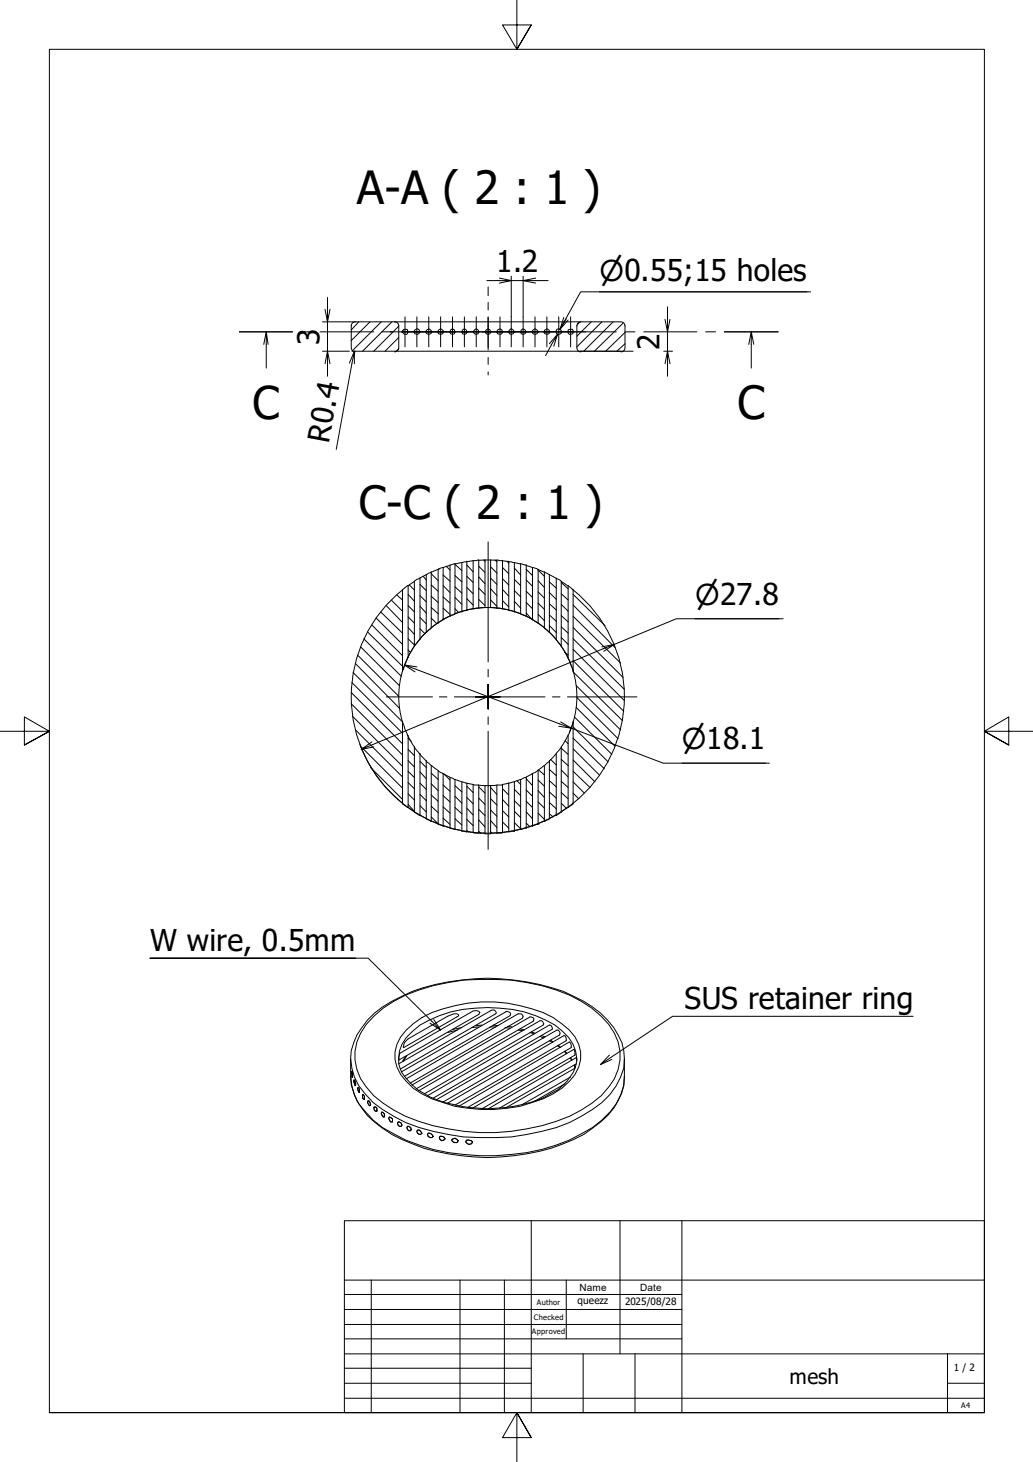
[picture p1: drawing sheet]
<svg xmlns="http://www.w3.org/2000/svg" width="210mm" height="297mm" viewBox="0 0 210 297" stroke-linecap="round" stroke-linejoin="round" font-family="sans-serif">
<!-- layer: Hatch (ISO) -->
<g fill="none" stroke="#000" stroke-width=".2">
<path d="M72.9 65.4l-1.5 1.6M75.2 65.4l-3.8 3.8M77.5 65.4l-5.9 5.8M79.6 65.4l-5.9 6M81 70.9l-.5 .5M81 68.6l-2.8 2.8M81 66.3l-5.1 5.1M117.7 65.5l-.4 .4M120.1 65.4l-2.9 2.9M122.3 65.4l-5.1 5.1M124.6 65.4l-6 6M126.6 65.6l-5.8 5.8"/>
<path d="M127 69.8l-1.7 1.6M127 67.5l-3.9 3.9M83.2 118.9l1 1M85.3 118.7l1.3 1.3M86 117.1l.6 .7M87.6 118.9l1.4 1.2M87.6 116.6l1.4 1.4M89 115.7h.1M90 119l1.4 1.4M90 116.8l1.4 1.3M90.7 115l.7 .8M92.5 119.2l1.4 1.3"/>
<path d="M92.5 117l1.4 1.2M92.5 114.7l1.4 1.2M94.9 119.4l1.2 1.2M94.9 117.1l1.2 1.2M94.9 114.8l1.2 1.4M97.3 119.5l1.3 1.3M97.3 117.2l1.3 1.4M97.3 115l1.3 1.3M98.3 113.8l.3 .2M99.7 117.5l1.3 1.2M99.7 115.2l1.3 1.2M99.7 119.6l1.3 1.4"/>
<path d="M100.6 113.8l.4 .4M102.1 117.6l1.3 1.3M102.1 115.3l1.3 1.3M102.1 119.7l1.3 1.4M103 114l.4 .4M104.5 117.7l1.3 1.3M104.5 115.4l1.3 1.4M106.9 117.8l1.3 1.3M106.9 115.7l1.3 1.3M109.3 118l1.3 1.4M109.3 115.8l1.3 1.3M111.6 118.2l1.4 1.3"/>
<path d="M114 118.3l1.4 1.3M71.5 138.7l10.3 10.3M71.8 136.6l10 10.1M72.3 134.9l8.9 9M72.6 133.1l8.4 8.4M73.3 131.4l7.9 7.9M73.9 129.8l7.6 7.6M74.7 128.4l7.1 7M75.6 127l6.2 6.2M76.5 125.6l5.3 5.3M77.3 124.3l4.5 4.3M78.5 123l3.3 3.5"/>
<path d="M79.5 121.9l2.3 2.3M80.6 120.9l1.2 1M82.9 132.1l.5 .5M82.9 125.3l1.3 1.3M82.9 129.8l1.3 1.2M82.9 127.5l1.3 1.4M82.9 123l1.3 1.3M82.9 120.8l1.3 1.4M85.3 127.7l1.1 1.1M85.3 121l1.3 1.3M85.3 125.5l1.3 1.2M85.3 123.2l1.3 1.4"/>
<path d="M87.6 125.6l1.2 1.1M87.6 123.4l1.4 1.3M87.6 121.1l1.4 1.3M90 125.7l.2 .1M90 123.6l1.4 1.2M90 121.3l1.4 1.2M92.5 121.4l1.4 1.4M92.5 123.7l.7 .7M94.9 123.8l.1 .1M94.9 121.7l1.2 1.2M97.3 121.8l1.3 1.2M99.7 121.9l1.3 1.3"/>
<path d="M102.1 122l1.3 1.3M104.5 120l1.3 1.3M104.5 122.2l1.3 1.4M106.9 122.4l1.3 1.3M106.9 120.1l1.3 1.3M106.9 124.6l1.2 1.2M109.3 124.8l1.3 1.3M109.3 122.5l1.3 1.3M109.3 120.3l1.3 1.2M111.6 127.1l1.4 1.4M111.6 120.4l1.4 1.4M111.6 125l1.4 1.2"/>
<path d="M111.6 122.7l1.4 1.2M114 129.5l1.4 1.4M114 122.8l1.4 1.4M114 127.4l1.4 1.2M114 125.1l1.4 1.3M114 120.6l1.4 1.3M114.7 132.4l.7 .7M116.5 136.5l10 9.9M116.5 134.2l10.2 10.3M116.5 131.9l10.4 10.5M116.5 129.8l10.4 10.3M116.5 127.5l10.1 10.2"/>
<path d="M116.5 125.2l9.6 9.5M116.5 122.9l8.5 8.7M116.5 120.8l6.4 6.3M117.1 139.3l9 9M71.4 143l10.4 10.4M71.4 140.7l10.4 10.4M71.6 145.5l10.2 10.2M72.3 148.3l9.5 9.5M73.3 151.6l8.5 8.5M75.3 155.9l6.5 6.5M82.9 152.3l1.3 1.2M82.9 150l.7 .6"/>
<path d="M82.9 156.7l1.3 1.3M82.9 159l1.3 1.3M82.9 154.5l1.3 1.3M85.3 154.7l1.3 1.2M85.3 159.1l1.3 1.3M85.3 156.8l1.3 1.4M87.6 159.2l1.4 1.4M87.6 157.1l1.4 1.3M90 159.5l1.4 1.3M90.2 157.2l1.2 1.3M92.5 159.6l1.4 1.3M94.9 159.8l1.2 1.2"/>
<path d="M97.3 159.9l1.3 1.2M103.3 159.1l.1 .1M105 158.6l.8 .8M106.9 158.2l1.3 1.4M108.1 157.2l.1 .1M109.3 158.5l1.3 1.3M109.5 156.4l1.1 1.1M111.6 158.6l1.4 1.3M111.6 156.3l1.4 1.3M111.9 154.3l1.1 1.1M114 156.4l1.4 1.4M114 158.7l1.4 1.3"/>
<path d="M114 154.3l1.4 1.3M114 152l1.4 1.3M114.8 150.5l.6 .6M116.5 158.9l2.2 2.2M116.5 156.7l3.4 3.3M116.5 154.4l4.4 4.5M116.5 152.1l5.3 5.4M116.5 150l6.3 6.2M116.5 147.7l7.1 7.1M116.7 145.7l7.6 7.6M117.1 143.7l7.9 7.9M117.2 141.7l8.4 8.4"/>
<path d="M82.9 161.3l1.3 1.2M82.9 163.4l1.3 1.4M85.3 163.7l1.3 1.3M85.3 161.4l1.3 1.3M87.6 166l1.4 1.4M87.6 163.8l1.4 1.3M87.6 161.5l1.4 1.3M90 166.2l1.4 1.3M90 163.9l1.4 1.3M90 161.7l1.4 1.2M92.5 161.8l1.4 1.4M92.5 166.4l1.4 1.2"/>
<path d="M92.5 164.1l1.4 1.2M94.9 166.5l1.2 1.3M94.9 162l1.2 1.3M94.9 168.8l.3 .2M94.9 164.2l1.2 1.4M97.3 162.2l1.3 1.2M97.3 168.9l.4 .4M97.3 166.6l1.3 1.4M97.3 164.5l1.3 1.2M99.7 164.6l1.3 1.2M99.7 169l.2 .3M99.7 166.7l1.3 1.4"/>
<path d="M99.7 162.3l1.3 1.3M99.7 160l1.3 1.4M102.1 164.7l1.3 1.3M102.1 160.3l1.3 1.2M102.1 167l1.3 1.3M102.1 162.4l1.3 1.4M104.5 160.4l1.3 1.3M104.5 164.8l1.3 1.3M104.5 167.1l1.3 1.3M104.5 162.7l1.3 1.2M106.9 162.8l1.3 1.3M106.9 160.5l1.3 1.3"/>
<path d="M106.9 167.2l.8 .8M106.9 165l1.3 1.4M109.3 167.4h.1M109.3 165.2l1.3 1.3M109.3 162.9l1.3 1.3M109.3 160.6l1.3 1.4M111.6 165.3l.8 .7M111.6 163.1l1.4 1.2M111.6 160.9l1.4 1.3M114 163.2l1.2 1.1M114 161l1.4 1.3M116.5 161.1l1.1 1.2"/>
</g>
<!-- layer: Visible (ISO) -->
<g fill="none" stroke="#000" stroke-width=".2">
<path d="M71.4 70.7a.83 .83 0 0 0 .8 .8M71.4 66.2v4.4M72.1 65.4h54M72.1 71.4h54M72.2 65.4a.83 .83 0 0 0-.8 .8M80.2 65.4a.83 .83 0 0 1 .8 .8M81 66.2v4.4M81 70.7a.83 .83 0 0 1-.8 .8M82 66.9a.61 .61 0 0 1 .8 .3 .61 .61 0 0 1-.1 .7h-.4l-.5-.4v-.3zM86.7 67l.4-.2 .4 .2 .1 .7-.5 .2-.4-.1-.1-.1zM89.2 67l.3-.2 .4 .2 .1 .7-.5 .2-.3-.1-.2-.1zM91.6 67l.3-.2 .4 .2 .2 .4-.2 .4-.4 .1-.3-.1-.2-.4z"/>
<path d="M94 67l.4-.2 .3 .2 .2 .4-.2 .4-.3 .1-.4-.1-.1-.4zM96.4 67l.4-.2 .4 .2 .1 .4-.1 .4-.4 .1-.4-.1-.3-.4zM98.8 67l.4-.2 .4 .2 .1 .4-.1 .4-.4 .1-.4-.1-.2-.4zM101.1 67l.5-.2 .4 .2 .1 .4-.1 .4-.4 .1-.5-.1-.1-.4zM103.5 67l.4-.2 .6 .6-.2 .4-.4 .1-.4-.1-.1-.4zM105.9 67l.4-.2 .6 .6-.2 .4-.4 .1-.4-.1-.1-.4zM110.7 67l.4-.2 .4 .2 .1 .7-.5 .2-.4-.1-.1-.1zM113.2 66.9l.3-.1 .5 .4-.1 .6-.4 .1-.5-.2zM115.4 67l.9-.1 .2 .8-.8 .2-.3-.2zM117.2 70.7a.83 .83 0 0 0 .8 .8M117.2 66.2v4.4M118 65.4a.83 .83 0 0 0-.8 .8"/>
<path d="M126.2 65.4a.83 .83 0 0 1 .8 .8M127 66.2v4.4M127 70.7a.83 .83 0 0 1-.8 .8M81.8 119.7l1.1-.7v14.6h-.1l-1 2.8zM81.8 119.8a27.7 27.7 0 0 0 0 43.4M84.2 118.1l-1.3 .9M84.3 118l1-.5v12.4l-1.1 1.4v-13.2zM86.6 116.8l-1.3 .7M86.6 116.7l1-.5v11.4l-1 .9zM89 115.7l-1.3 .5M89 115.7l1-.4v10.7l-1 .5v.1zM91.4 114.9l-1.3 .4"/>
<path d="M91.4 114.8l1.1-.3v10.2l-1.1 .5zM93.8 114.3l-1.3 .3M93.9 114.3l1-.3v9.9l-1 .4zM96.2 113.9l-1.3 .2M98.6 113.8h1.1v9.6h-1.1M98.6 113.8v9.6M98.6 113.8h-1.3M99.7 113.8h1.3M101 113.8l1.1 .1v9.8l-1.1-.1zM102.1 113.9l1.3 .2M103.4 114l1.1 .3v10l-1.1-.4zM104.5 114.3l1.3 .3"/>
<path d="M105.8 114.5l1.1 .3v10.4l-1.1-.5zM106.9 114.9l1.3 .4M108.2 115.3l1.1 .4v10.9l-1.1-.6zM109.3 115.7l1.3 .5M110.6 116.2l1 .5v11.8l-1-.9zM111.7 116.8l1.2 .7M113 117.5l1 .6v13.2l-1-1.3zM114 118.1l1.3 .9M115.4 119l1.1 .7v16.7a1.83 1.83 0 0 0-.5-1.4l-.3-.9-.3-.3zM116.4 119.8a27.7 27.7 0 0 1 0 43.4M81.8 136.4a18.1 18.1 0 0 0 0 10.3M84.2 131.3l-1.3 2.3"/>
<path d="M86.6 128.5l-1.3 1.4M89 126.5l-1.3 1M91.4 125.2l-1.3 .7M93.8 124.2l-1.3 .5M96.2 123.7l-1.3 .2M97.3 123.6v-9.8h-.1l-1.1 .1v9.8M97.3 123.6l-1.2 .1M98.6 123.4l-1.3 .1M99.7 123.4l1.3 .1M102.1 123.7l1.3 .2M104.5 124.2l1.3 .5M106.9 125.2l1.3 .7"/>
<path d="M109.3 126.5l1.3 1M111.7 128.5l1.3 1.4M114.1 131.3l1.3 2.3M116.5 136.4a18.1 18.1 0 0 1 0 10.3M81.8 146.7l1 2.8h.1v14.6l-1.1-.8zM82.9 149.5l1.3 2.2M84.2 151.8l1.1 1.3v12.6l-1.1-.6zM85.3 153.2l1.3 1.4M86.6 154.5l1 1.1v11.3l-1-.5zM87.7 155.5l1.3 1M89 156.6l1 .6v10.7l-1-.4zM90.1 157.2l1.3 .7"/>
<path d="M91.4 158l1.1 .4v10.1l-1.1-.2zM92.5 158.4l1.3 .4M93.9 158.9l1 .2v9.9l-1-.1zM94.9 159.1l1.3 .3M96.1 159.4v9.7l.3 .2h.9v-9.8M96.1 159.4l1.2 .1M97.3 159.5l1.3 .1M98.6 159.6h1.1v9.8h-1.1zM101 159.5h1l.1-.1v9.7l-.1 .2h-1zM101 159.5l-1.3 .1M103.4 159.1l-1.3 .3M103.4 159.1l1.1-.2v10l-1 .1h-.1z"/>
<path d="M105.8 158.4l-1.3 .4M105.8 158.4l1.1-.4v10.3l-1 .2h-.1zM108.2 157.2l-1.3 .7M108.3 157.1l1-.5v10.9l-1.1 .4v-10.7zM110.6 155.5l-1.3 1M110.6 155.6l1-1.1v11.9l-.9 .5h-.1zM113 153.2l-1.3 1.4M114 151.8v13.3l-1 .5v.1v-12.6zM115.4 149.5l-1.3 2.2M116.5 146.7v16.6l-1.1 .8v-14.8l.6-1.1a2.16 2.16 0 0 0 .5-1.5zM82.9 164l1.3 .9M85.3 165.6l1.3 .7"/>
<path d="M87.7 166.8l1.3 .6M90.1 167.8l1.3 .4M92.5 168.5l1.3 .3M94.9 169l1.3 .1M97.3 169.2l1.3 .1M101 169.2l-1.3 .1M103.4 169l-1.3 .1M105.8 168.5l-1.3 .3M108.2 167.8l-1.3 .4M110.6 166.8l-1.3 .6M112.9 165.6l-1.3 .7M115.3 164l-1.3 .9"/>
<path d="M71.5 217.7l.1 1.2-.1-.1zM71.9 219.4h.2l.2 .7-.2 .5zM74.7 207.2a26.8 26.8 0 0 1 11.4-6.6 45.3 45.3 0 0 1 28.3 .8 25 25 0 0 1 9 5.8 13.2 13.2 0 0 1 3.3 6.3 24.2 24.2 0 0 1-.3 8.5 14.2 14.2 0 0 1-6 7.2 28.5 28.5 0 0 1-10.8 4.7 44.7 44.7 0 0 1-23.5-.6 30.7 30.7 0 0 1-10-5.3 12.3 12.3 0 0 1-4.9-9.3v-3.6a12.2 12.2 0 0 1 3.5-7.9zM81 215.1a5.7 5.7 0 0 0 2.1 4.6l.8 .9a16.6 16.6 0 0 0 8.2 3.8 30.4 30.4 0 0 0 18.6-1.5l1.3-.8a9.4 9.4 0 0 0 5.1-6l.1-1M81 216.1l18.7-10.8 .8-.1 .2 .3 .1 .2-.1 .3-19.3 11.2M81.2 214.1l14.8-8.6a1.23 1.23 0 0 1 1.5 .2l-.2 .4-16.3 9.3zM81.5 217.8l21.2-12.2a.77 .77 0 0 1 1.1 .4l-.2 .4-21.4 12.3M82.3 211.7l.6-.6 8-4.6 1.3-.5h.6l.4 .2-.1 .3-11.1 6.3-.1-.1zM82.5 219.2l22.8-13.2a.71 .71 0 0 1 1 .5l-.1 .4-22.9 13.2M82.7 214.5l-.8 1.1M93 209.3l-2.1 .5M97.3 208.6l-1.4 .2"/>
<path d="M99.6 208.6h1.1M102.6 208.8l1 .1M105.3 209.3l.9 .1M107.7 209.8l.8 .2M109.7 210.6l.8 .3M111.6 211.4l.7 .4M113.3 212.5l.5 .3M114.7 213.6l.4 .5M115.8 215l.4 .4M116 218.8l-9.8 5.6M116.7 216.4l.1 .5M116.8 217l-13.9 8"/>
<path d="M117.1 216.1l-15.6 9.1M117.2 215.5l-.1-.6-17.9 10.4M72.8 221a.94 .94 0 0 1 .2 1 .94 .94 0 0 1-.2-1zM73.7 222.4a.77 .77 0 0 1 .3 1l-.3-.4zM74.8 223.6a.77 .77 0 0 1 .4 1 .77 .77 0 0 1-.4-1zM75.9 225l.4-.1 .3 .3v.6h-.3l-.2-.3zM77.6 225.9a.71 .71 0 0 1 .5 1h-.2l-.3-.3-.1-.4zM79.1 226.9l.7 .4v.7h-.4l-.3-.4-.1-.4zM80.9 228l.6 .2 .2 .4-.2 .2h-.3l-.3-.2-.1-.4zM82.8 228.8l.6 .3 .2 .4-.2 .2h-.3l-.3-.2-.1-.4zM83.7 220.5l24-13.9 .8 .3-.2 .6-23.7 13.7M84.8 229.6h.4l.3 .3 .2 .3-.2 .3-.7-.3-.1-.3z"/>
<path d="M85.1 221.6l24.6-14.2a.6 .6 0 0 1 .6 .2 .6 .6 0 0 1 .1 .7l-24.2 13.9M86.9 222.6l24.9-14.3a.68 .68 0 0 1 .3 .9l-24.1 13.9M87 230.2h.4l.6 .7-.2 .2h-.4l-.4-.2-.1-.4zM88.8 223.4l24.4-14.1h.2l.4 .5-.1 .5-23.7 13.6M89.4 230.9l.8 .1 .2 .4-.6 .4-.4-.3-.1-.4zM90.9 224.1l23.7-13.7h.2l.3 .5v.5l-22.6 13.1M91.8 231.5l.7-.2 .6 .5-.1 .2a.7 .7 0 0 1-.8 .1 .7 .7 0 0 1-.4-.6zM93.2 224.8l22.5-13.1 .3 .2 .1 .9-21.1 12.2M94.7 231.8a1 1 0 0 1 1.3 .2l-.2 .4a1 1 0 0 1-1.2-.4zM96 225.2l20.7-12 .1 1.2-18.9 10.9M114.8 220.2l-6.2 3.6"/>
<circle cx="84.8" cy="67.4" r=".58"/>
<circle cx="108.8" cy="67.4" r=".58"/>
</g>
<!-- layer: Visible Narrow (ISO) -->
<g fill="none" stroke="#000" stroke-width=".2">
<path d="M71.2 218.7a10.3 10.3 0 0 0 3.1 7.2l1.5 1.7 1.9 1.5a38.7 38.7 0 0 0 19.7 5.7 42.5 42.5 0 0 0 18.3-3.2l2.4-1.2a15.4 15.4 0 0 0 8.6-9.8l.2-1.9M71.2 215.1a10.9 10.9 0 0 0 3.1 7.3l1.5 1.6a30 30 0 0 0 15.3 6.5 44.5 44.5 0 0 0 24.6-2.4 26.3 26.3 0 0 0 8.3-5.7l1.2-1.8 .9-1.8 .6-1.8 .2-1.9M75.9 206.5a27.9 27.9 0 0 1 15.2-6.9 48 48 0 0 1 19 .7 24.9 24.9 0 0 1 13.6 7.8 9.8 9.8 0 0 1 0 12.7 21.9 21.9 0 0 1-10.7 7 43.2 43.2 0 0 1-30.6-1 21.1 21.1 0 0 1-8-6 9.8 9.8 0 0 1 0-12.7zM81 215.1a6.9 6.9 0 0 1 2.8-5.6l1.5-1.2a27.6 27.6 0 0 1 18.8-3.2 24.8 24.8 0 0 1 8.7 3.2l1.5 1.2a7.6 7.6 0 0 1 2.9 5.6M82.4 214.6l-.6 1M82.5 209.3a15.4 15.4 0 0 1 7.5-4.3 29.3 29.3 0 0 1 22.4 1.7l1.8 1.3a7.4 7.4 0 0 1 3.4 8.8 11.4 11.4 0 0 1-5.2 5.4 29.3 29.3 0 0 1-26.7 0 11.9 11.9 0 0 1-5.1-5.4 6.9 6.9 0 0 1 1.9-7.5zM93.9 208.8l-2 .4M97.9 208.3l-1.3 .1M100.2 208.3l1 .1M103.1 208.5l.9 .1M105.7 209l.9 .3M107.9 209.7l.8 .2"/>
<path d="M110.1 210.4l.6 .3M111.9 211.3l.5 .4M113.4 212.3l.5 .5M114.8 213.6l.4 .4M116 214.9l.2 .5M116.7 216.4l.1 .5"/>
</g>
<!-- layer: Section Line (ISO) -->
<g fill="none" stroke="#000" stroke-width=".2">
<path d="M48.6 67.4h10.8M54.1 67.4l-.5 2.6M54.5 70l-.4-2.6v7.4M61.2 67.4h2M65 67.4h10.9M77.6 67.4h2.2M81.5 67.4h10.8M94.1 67.4h2M97.9 67.4h10.8M110.5 67.4h2.1M114.3 67.4h10.9M127 67.4h2"/>
<path d="M130.8 67.4h10.8M143.4 67.4h2M147.2 67.4h10.9M152.7 67.4l-.6 2.6M153.2 70l-.5-2.6v7.4"/>
</g>
<!-- layer: Border (ISO) -->
<path d="M105 0v10l-2.9-4.9h5.8l-2.9 4.9 2.9-4.9M0 148.6h10l-5-2.9v5.7l5-2.8-5 2.8M210 148.6h-10l5-2.9v5.7l-5-2.8 5 2.8M10 287v-277h190v277h-190h190M107.9 292.1l-2.9-5.1 2.9 5.1h-5.8l2.9-5.1v10" fill="none" stroke="#000" stroke-width=".2"/>
<!-- layer: Title (ISO) -->
<g fill="none" stroke="#000" stroke-width=".2">
<path d="M70 248h130v39h-130zM107.9 248v39M126 248v27.1M138.6 248v39M70 275.1h130M70 263h68.6M70 266.1h68.6M70 269.1h68.6M70 272h68.6M70 278h37.9M70 260.1h130M75.4 260.1v26.9"/>
<path d="M93.5 260.1v26.9M102.5 260.1v26.9M115.1 260.1v11.9M118.5 275.1v11.9M129 275.1v11.9M192.5 275.1v11.9M70 281h37.9M70 284.1h130M192.5 281h7.5"/>
</g>
<!-- layer: Center Mark (ISO) -->
<g fill="none" stroke="#000" stroke-width=".2">
<path d="M79.2 67.4h6.1M81.7 67.4h6.1M82.3 64.4v6.1M84.1 67.4h6.1M84.7 64.4v6.1M86.5 67.4h6.1M87.1 64.4v6.1M88.9 67.4h6.1M89.5 64.4v6.1M91.3 67.4h6.1M91.9 64.4v6.1M93.7 67.4h6.1"/>
<path d="M94.4 64.4v6.1M96.1 67.4h6.1M96.8 64.4v6.1M98.6 67.4h6M99.2 64.4v6.1M100.8 67.4h6.1M101.6 64.4v6.1M103.3 67.4h6M103.9 64.4v6.1M105.7 67.4h6.1M106.3 64.4v6.1M108.1 67.4h6.1"/>
<path d="M108.7 64.4v6.1M110.5 67.4h6.1M111.1 64.4v6.1M112.9 67.4h6.1M113.5 64.4v6.1M116 64.4v6.1M99.2 110.1v24.4M99.2 139.1v2.5v-2.5M99.2 136v1.5M78.5 141.6h9.4M89.3 141.6h1.5M92.3 141.6h6.9h-2.6"/>
<path d="M96.6 141.6h2.6h-2.6M99.2 144v-2.4v2.4M99.2 144v-2.4v2.5M99.2 145.7v1.5M99.2 148.6v24M101.6 141.6h-2.4h2.4M101.6 141.6h-2.4h11.5M112.3 141.6h1.5M115.3 141.6h14.1"/>
</g>
<!-- layer: Dimension (ISO) -->
<g fill="none" stroke="#000" stroke-width=".2">
<path d="M98.9 57h5l-2.4 .5M101.5 56.5l2.4 .5h2.4l2.5 .5M103.9 56.1v8.3M106.3 56.1v8.3M108.8 56.5l-2.5 .5h5.1M121.8 59.3h42.2M164.7 59.3h-46.7l-4.2 7.6 1.6-1.9M65.5 65.4h6.6M65.5 71.4h5.5M66.5 60.4v5l-.5-2.5M67.1 73.9l-.6-2.5v5M67.1 62.9l-.6 2.5v6l-.5 2.5"/>
<path d="M71.5 71.4h.6M72 73.9v-2.5l-3.7 19.9M72 71.4l-1 2.4M112.5 70.3l.8-2.4-2.4 4.3M113.3 67.9l-1.7 1.9M114.6 64.5l-.8 2.4 1.3-2.1M118 71.4h10.7M134.9 71.4h1.8M135.6 62.3v5.1l-.5-2.5M136.1 73.9l-.5-2.5v5M136.1 64.9l-.5 2.5v4l-.5 2.5M82.2 135.1l2.1 1.4"/>
<path d="M84.7 135.5l-2.5-.4 33.9 12.8-2.6-.3M99 123.4a18.1 18.1 0 0 0-17.1 12.7M99.2 123.4a18.1 18.1 0 0 1 17.3 13M122.7 132.3l2.1-1.4-51.4 21.4 2.2-1.6M141.2 125.7h17M159.1 125.7h-21.7l-12.6 5.2-2.5 .5M73.1 151.2a27.7 27.7 0 0 0 25.9 18.1M75.9 151.8l-2.5 .5M113.9 146.7l2.2 1.2 18.6 7.2h21.6M116.5 146.7l-.8 2.2M138.6 155.1h17M116.4 163.2a27.7 27.7 0 0 1-17.2 6.1"/>
</g>
<!-- layer: Centerline (ISO) -->
<path d="M99.2 58.3v1.8M99.2 61.5v1.5M99.2 64.5v6.6M99.2 72.6v1.4M99.2 75.6v.6" fill="none" stroke="#000" stroke-width=".2"/>
<!-- layer: Symbol (ISO) -->
<path d="M72.3 194.7h-41.8h44.3l14.7 14.6-2.1-1.4M88.1 207.1l1.4 2.2M124.3 215.3l-2.3 1M185.5 206.5h-48.8l-14.7 9.8 1.8-1.9" fill="none" stroke="#000" stroke-width=".2"/>
<g font-size="9.3">
<text x="72.5" y="41.4">A-A ( 2 : 1 )</text>
<text x="149.9" y="85.2">C</text>
<text x="72.9" y="105.4">C-C ( 2 : 1 )</text>
</g>
<text font-size="9.1" x="51.3" y="85.1">C</text>
<g font-size="6.1">
<text x="100.8" y="55.4">1.2</text>
<text x="64.9" y="70.1" transform="rotate(-90 64.9 70.1)">3</text>
<text x="134" y="71.1" transform="rotate(-90 134 71.1)">2</text>
<text x="66.8" y="90.2" transform="rotate(-80 66.8 90.2)">R0.4</text>
<text x="30.5" y="193.2">W wire, 0.5mm</text>
<text x="139.1" y="205">SUS retainer ring</text>
</g>
<g font-size="5.8">
<text x="121.8" y="57.1">⌀0.55;15 holes</text>
<text x="141.2" y="122.9">⌀27.8</text>
<text x="138.6" y="152.3">⌀18.1</text>
</g>
<text font-size="4.2" x="160.4" y="281.2">mesh</text>
<g font-size="2">
<text x="117.7" y="262.2">Name</text>
<text x="130" y="262.2">Date</text>
<text x="117.3" y="264.9">queezz</text>
<text x="127" y="265.2">2025/08/28</text>
<text x="193.8" y="278.6">1 / 2</text>
</g>
<g font-size="1.5">
<text x="108.5" y="268.2">Checked</text>
<text x="109.1" y="265.2">Author</text>
<text x="108.1" y="271">Approved</text>
<text x="195.3" y="286.1">A4</text>
</g>
</svg>
